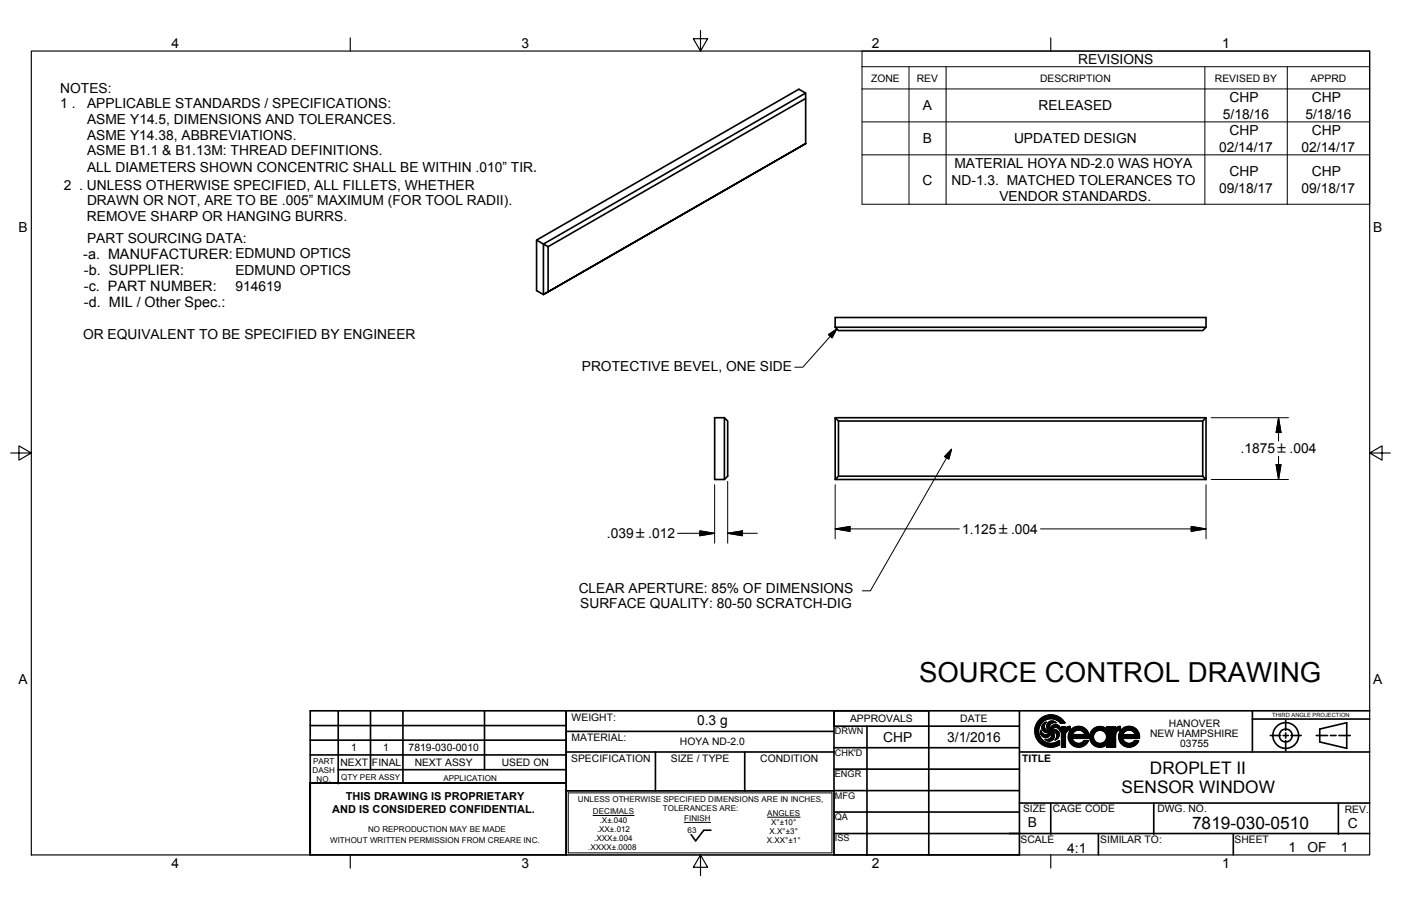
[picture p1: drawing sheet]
<svg xmlns="http://www.w3.org/2000/svg" width="432mm" height="279mm" viewBox="0 0 432 279" stroke-linecap="round" stroke-linejoin="round" font-family="sans-serif">
<g fill="none" stroke="#000" stroke-width=".51">
<path d="M248.3 28.7l-2.1-1.2-80.8 46.5v15.6l2.1 1.2v-15.5l1.4 .8v13.9M248.3 30.4v13.9M165.4 74l2.1 1.3 80.8-46.6v1.7l-79.4 45.7M167.5 90.8l80.8-46.5zM257.4 100.9h114.3l-1 1h-112.3zM371.7 100.9v-3h-114.3v3M223.3 128.8h-3v19.1h3v-19.1l1 1v17.1l-1 1M257.4 128.8h114.3l-1 1h-112.3M370.7 129.8v17.1M371.7 128.8v19.1M258.4 146.9v-17.1l-1-1v19.1M370.7 146.9h-112.3l-1 1h114.3"/>
<path d="M370.7 146.9l1 1M104.2 219.2v22.5M114.2 219.2v18.2M124.2 219.2v22.2M149.3 219.2v18.2M174.5 219.2v44.5h-78.9M257 219.2v44.5h57.2v-44.5M286.3 219.2v44.5M386 219.2v12.7M422.1 219.2h-326.5v22.2M95.6 228.3h78.9M95.6 232.8h78.9"/>
<path d="M95.6 223.8h78.9M104.2 237.4h70.3M174.5 231.9h82.5M174.5 225.6h82.5M202 231.9v12M229.5 231.9v12M257 223.9h57.2M257 237.2h57.2M257 230.6h57.2M267.2 223.9v39.8M314.2 231.9h107.9M320.3 222.1a4.9 4.9 0 0 1 7.8 .9h-1.2a3.9 3.9 0 0 0-5.5-.5 3.9 3.9 0 0 0-.4 5.5 3.9 3.9 0 0 0 5.5 .5v1.1a4.9 4.9 0 0 1-6.4-1 4.9 4.9 0 0 1 .2-6.5z"/>
<path d="M321.6 223.3l.8-.6a1.49 1.49 0 0 0-.5 1.8 1.49 1.49 0 0 0 1.6 .9 1.62 1.62 0 0 1-.5-2.4 1.62 1.62 0 0 1 2.5-.1 1.51 1.51 0 0 0-1.8 .4 1.51 1.51 0 0 0 0 1.9 1.62 1.62 0 0 1 1.8-1.7 1.62 1.62 0 0 1 1.4 2.1 1.48 1.48 0 0 0-1.3-1.3 1.48 1.48 0 0 0-1.6 1 1.61 1.61 0 0 1 2.3 .7 1.61 1.61 0 0 1-1.1 2.2 1.49 1.49 0 0 0 .5-1.8 1.49 1.49 0 0 0-1.6-.9 1.6 1.6 0 0 1 .5 2.4 1.6 1.6 0 0 1-2.4 .1 1.47 1.47 0 0 0 1.7-.5 1.47 1.47 0 0 0 0-1.8 1.6 1.6 0 0 1-1.8 1.7 1.6 1.6 0 0 1-1.3-2.1 1.53 1.53 0 0 0 1.3 1.3 1.53 1.53 0 0 0 1.6-.9 1.61 1.61 0 0 1-2.1-.3 1.61 1.61 0 0 1 0-2.1zM328.3 226.4v3.9l-1 .1-.1-6.1 1-.1 .2 .4 1.3-.6 .1 1.1a1.54 1.54 0 0 0-1.5 1.6M329.3 227.7h.1M330.5 224.7a3.1 3.1 0 0 1 3.5-.3 3.1 3.1 0 0 1 1.5 3.3h-5a2.02 2.02 0 0 0 1.6 1.6 2.02 2.02 0 0 0 2.1-.9h1a2.78 2.78 0 0 1-3.6 1.9 3.2 3.2 0 0 1-2.3-2.5 3.2 3.2 0 0 1 1.2-3.1zM330.8 225.8a1.96 1.96 0 0 1 2-.7 1.96 1.96 0 0 1 1.5 1.5h-3.8zM336.7 225.1a3.3 3.3 0 0 1 4.4-.4l.1-.5 1 .1v6l-1 .1-.1-.6a3.2 3.2 0 0 1-4.3-.4 3.2 3.2 0 0 1-.1-4.3zM342.2 230.3l-.1 .1M343.8 226.4v3.9l-1 .1-.1-6.1 1-.1 .1 .4 1.4-.6 .1 1a1.63 1.63 0 0 0-1.5 1.7M345.7 225a3.1 3.1 0 0 1 3.7-.7 3.1 3.1 0 0 1 1.6 3.4h-4.9a2.02 2.02 0 0 0 1.6 1.6 2.02 2.02 0 0 0 2.1-.9h1a2.48 2.48 0 0 1-2.7 2 3.2 3.2 0 0 1-3-1.9 3.2 3.2 0 0 1 .6-3.5zM346.4 225.8a1.97 1.97 0 0 1 2-.7 1.97 1.97 0 0 1 1.5 1.5h-3.8zM386 221.7h36.1M391.5 226.8h3.2"/>
<path d="M395.5 226.8h1.6M396.3 222v3.2M396.3 226v1.6M396.3 228.4v3.2M397.9 226.8h3.1M405.7 226.8h3.5M406.8 224.8l8.3-1.9v7.9l-8.3-2zM410.1 226.8h1.7M412.7 226.8h3.5M95.6 241.4h78.9h-78.9M95.6 241.4v22.3v-22.3M95.6 241.4h78.9"/>
<path d="M174.5 243.9h82.5M219.1 256h-2.2l-2.5 3.3-1.4-1.9M257 250.4h57.2M257 243.8h57.2M314.2 247.6h107.9M323.8 247.6v9.7M338.5 257.3v6.4M355.6 247.6v9.7M380.1 257.3v6.4M412.5 247.6v9.7M422.1 257h-165.1"/>
<circle cx="339" cy="227.2" r="2.08"/>
<circle cx="396.3" cy="226.8" r="2"/>
<circle cx="396.3" cy="226.8" r="4"/>
</g>
<g fill="#000" stroke="#000" stroke-width=".31">
<path d="M255.3 103.2l2.6-1.8-1.4 2.8zM394.1 128.8l.7 4.6h-1.5zM293.3 138.5l-.9 3.1-1.3-.8zM393.3 143.3h1.5l-.7 4.6zM215.7 163.7l4.6 .8-4.6 .7zM224.3 164.5l4.6-.8v1.5zM257.4 163.1l4.6-.8v1.6zM367.1 162.3l4.6 .8-4.6 .8zM319 225l1.1 .5-1.1 .1zM319 226.1l1.1-.6v.5zM319 225.6l1.1-.1-1.1 .6zM319 225l1.1 .1v.4z"/>
<path d="M319 224.5l1.1 .6-1.1-.1zM319 224.5l1.2 .1-.1 .5zM319.2 224l1 .6-1.2-.1zM319.1 226.6l1-.6 .1 .4zM319 226.1l1.1-.1-1 .6zM319.2 224l1.1 .2-.1 .4zM319.4 223.5l.9 .7-1.1-.2zM319.3 227.1l.9-.7 .1 .4zM319.1 226.6l1.1-.2-.9 .7zM319.4 223.5l1 .3-.1 .4zM319.6 223.1l.8 .7-1-.3zM319.4 227.5l.9-.7 .2 .4z"/>
<path d="M319.3 227.1l1-.3-.9 .7zM319.6 223.1l1.1 .3-.3 .4zM319.9 222.6l.8 .8-1.1-.3zM319.7 228l.8-.8 .3 .4zM319.4 227.5l1.1-.3-.8 .8zM319.9 222.6l1 .4-.2 .4zM320.2 222.2l.7 .8-1-.4zM320 228.4l.8-.8 .3 .4zM319.7 228l1.1-.4-.8 .8zM320.2 222.2l1 .5-.3 .3zM320.5 221.8l.7 .9-1-.5zM321.1 228l.3 .3-1.1 .5z"/>
<path d="M320 228.4l1.1-.4-.8 .8zM320.5 221.8l.4-.3 .3 1.2zM320.3 228.8l1.1-.5-.7 .9zM320.8 225.5l.1 .3h-.2zM320.7 225.5v.3zM320.8 225.3v.2zM320.9 225.8l.2 .2h-.3zM320.7 225.8h.2l-.1 .2zM321.1 226l.2 .2-.5 .1zM320.8 226h.3l-.3 .3zM320.8 226.3l.5-.1-.4 .3zM320.9 221.5l.7 .9-.4 .3z"/>
<path d="M320.9 221.5l.4-.3 .3 1.2zM321.3 226.2l.1 .2-.4 .3zM320.9 226.5l.4-.3-.3 .5zM321.4 228.3l.3 .3-.6 .9zM321.4 228.3l-.3 1.2-.4-.3zM321.4 226.4l.2 .1-.5 .3zM321 226.7l.4-.3-.3 .4zM321.2 223.8l.6 .3-.6-.1zM321.3 223.6l.5 .3-.6-.1zM321.1 226.8l.5-.3-.3 .5zM321.3 221.2l.6 .9-.3 .3zM321.3 221.2l.5-.2 .1 1.1z"/>
<path d="M321.3 223.6h.6l-.1 .3zM321.4 223.4l.5 .2h-.6zM321.6 223.3l.3 .3-.5-.2zM321.6 226.5h.2l-.3 .7zM321.6 226.5l-.1 .7-.2-.2zM321.7 228.6l.4 .2-.6 1zM321.7 228.6l-.2 1.2-.4-.3zM321.6 223.3l.4 .1-.1 .2zM321.6 223.3l.2-.2 .2 .3zM321.8 226.5l.3 .1-.4 .6zM321.8 226.5l-.1 .7h-.2zM321.8 223.1h.3l-.1 .3z"/>
<path d="M321.8 223.1h.3zM321.8 221l.5 1-.4 .1zM321.8 221l.5-.2v1.2zM321.2 224l.6 .1-.6 .2zM321.2 224.3l.6-.2 .1 .2zM321.2 223.8l.6 .1v.2zM321.2 224.3h.7l-.7 .2zM321.2 224.5l.7-.2v.2zM322.1 226.6l-.2 .7-.2-.1zM321.2 224.5h.7l-.7 .2zM321.2 224.7l.7-.2-.6 .4zM321.3 224.9l.6-.4 .1 .2z"/>
<path d="M322.1 228.8l.4 .2-.5 1zM322.1 228.8l-.1 1.2-.5-.2zM322 223l.2-.1-.1 .2zM322 223l.2-.1zM321.3 224.9l.7-.2-.6 .4zM321.4 225.1l.6-.4-.5 .6zM322 224.7l.2 .2-.7 .4zM322.1 226.6h.2l-.2 .8zM322.1 226.6v.8l-.2-.1zM321.5 225.3l.7-.4-.5 .6zM322.2 224.9l.1 .2-.6 .4zM322.2 222.8l.2-.1z"/>
<path d="M322.3 220.8l.4 1-.4 .2zM322.3 220.8l.4-.2v1.2zM321.7 225.5l.6-.4-.4 .5zM322.3 225.1l-.2 .7-.2-.2zM322.3 225.1l.2 .1-.4 .6zM322.3 226.6v.8h-.2zM322.2 228l.2 .1zM322.5 229l.4 .2-.4 1zM322.5 229v1.2l-.5-.2zM322.5 225.2l-.2 .6h-.2zM322.5 225.2l.2 .1-.4 .5zM322.4 228.1h.3l-.1 .2z"/>
<path d="M322.3 228.1l.3 .2zM322.3 226.6h.2l.1 .8zM322.3 226.6l.3 .8h-.3zM322.7 225.3l-.2 .6-.2-.1zM322.7 225.3l.2 .1-.4 .5zM322.7 224.1l.7-.2-.1 .3zM322.7 223.9h.7l-.7 .2zM322.7 223.6l.7 .3h-.7zM322.7 223.6l.7 .2v.1zM322.7 223.4l.7 .4-.7-.2zM322.7 224.3l.6-.1v.2zM322.7 224.1l.6 .1-.6 .1z"/>
<path d="M322.7 220.6l.5 1.1-.5 .1zM322.7 220.6l.6-.1-.1 1.2zM322.7 223.4l.9 .1-.2 .3zM322.8 223.2l.8 .3-.9-.1zM322.7 228.1h.2l-.1 .3zM322.7 228.1l.1 .3-.2-.1zM322.8 224.6l.5-.2 .1 .2zM322.7 224.3l.6 .1-.5 .2zM322.5 226.6l.2-.1 .1 .8zM322.5 226.6l.3 .7-.2 .1zM323 223l.6 .5-.8-.3zM322.8 224.6h.6l-.5 .2z"/>
<path d="M322.9 225.4l-.2 .5h-.2zM322.9 225.4l.1 .5h-.3zM322.9 225.4h.2l-.1 .5zM322.9 229.2h.5l-.4 1.1zM322.9 229.2l.1 1.1-.5-.1zM323 223l.7 .4-.1 .1zM323.1 222.8l.6 .6-.7-.4zM322.9 228.1l.3-.1-.2 .5zM322.9 228.1l.1 .4-.2-.1zM322.7 226.5l.3 .7-.2 .1zM323 225l.4-.4v.2zM322.9 224.8l.5-.2-.4 .4z"/>
<path d="M323.1 225.4l.1 .4-.2 .1zM323.1 225.4l.2 .1-.1 .3zM323.1 222.8l.2-.1 .4 .7zM323.4 224.8l.1 .2-.3 .1zM323 225l.4-.2-.2 .3zM322.7 226.5h.2l.3 .6zM322.7 226.5l.5 .6-.2 .1zM323.2 228v.5h-.2zM323.3 220.5l.3 1.1-.4 .1zM323.3 220.5h.5l-.2 1.1zM323.3 222.7l.5 .5-.1 .2zM323.3 222.7l.2-.1 .3 .6z"/>
<path d="M323.3 225.5l.1 .3h-.2zM323.3 225.5l.2-.1-.1 .4zM323.5 225l.1 .2-.3 .1zM323.2 225.1l.3-.1-.2 .3zM322.9 226.5l.2-.1 .3 .5zM322.9 226.5l.5 .4-.2 .2zM323.2 228l.2-.1v.6zM323.2 228l.2 .5h-.2zM323.4 229.2l.4 .1-.3 1.1zM323.4 229.2l.1 1.2-.5-.1zM323.5 222.6l.5 .5-.2 .1zM323.5 222.6l.2-.1 .3 .6z"/>
<path d="M323.5 225.4l.1 .3-.2 .1zM323.5 225.4l.6 .1-.5 .2zM323.5 225.4l.6 .1zM323.5 225.4h.6zM323.5 225.4l.5-.1zM323.5 225.4l.5-.2zM323.6 225.2h.3l-.4 .2zM323.3 225.3l.3-.1-.1 .2zM323.1 226.4l.2-.2 .3 .6zM323.1 226.4l.5 .4-.2 .1zM323.7 225.7l.2 .2h-.3zM323.6 225.7l.5-.2z"/>
<path d="M323.4 227.9l.2-.1 .1 .7zM323.4 227.9l.3 .6h-.3zM323.7 225.7l.2 .2zM323.7 225.7h.2zM323.3 226.2l.4 .4-.1 .2zM323.7 222.5l.2-.1 .1 .7zM323.7 225.2h.2zM323.7 224.7l.3 .3h-.3zM323.7 224.7l.4 .1-.1 .2zM323.8 224.5l.3 .3-.4-.1zM323.4 226.1l.4 .3-.5-.2zM323.3 226.2l.5 .2-.1 .2z"/>
<path d="M323.8 220.5l.3 1.1h-.5zM323.8 220.5h.5l-.2 1.1zM323.6 225.9l.2 .3-.4-.1zM323.4 226.1l.4 .1v.2zM323.8 224.5l.5 .2-.2 .1zM323.9 224.3l.4 .4-.5-.2zM323.6 225.9h.3l-.1 .3zM323.6 227.8l.3 .6-.2 .1zM324.1 224.1l.2 .6-.4-.4zM323.9 222.4l.3 .5-.2 .2zM323.9 222.4h.2l.1 .5zM323.7 225l.2 .2h-.2z"/>
<path d="M323.6 225.2h.3zM323.8 229.3h.5l-.3 1.1zM323.8 229.3l.2 1.1h-.5zM323.7 225h.3l-.1 .2zM323.7 225.7l.4-.2zM324.1 225.5l.2 .1-.4 .1zM324 225.3l.2-.2-.1 .3zM323.5 225.4l.5-.1 .1 .1zM324.1 224.1l.4 .4-.2 .2zM324.2 223.9l.3 .6-.4-.4zM323.6 227.8l.2-.1 .3 .6zM323.6 227.8l.5 .5-.2 .1z"/>
<path d="M324.1 222.4l.3 .5h-.2zM324.1 222.4h.3v.5zM324.2 225.1l.2-.1-.1 .4zM324.2 223.9l.5 .5-.2 .1zM324.2 223.9l.2-.1 .3 .6zM323.9 225.7l.4-.1-.2 .2zM324.3 225.6l.1 .2h-.3zM324.2 225.1l.1 .3h-.2zM324.3 220.5l.2 1.1h-.4zM324.3 220.5l.5 .1-.3 1zM323.8 227.7l.1-.2 .4 .7zM323.8 227.7l.5 .5-.2 .1z"/>
<path d="M324.4 222.4h.2l-.2 .5zM324.4 225l.1 .4h-.2zM324.4 225h.2l-.1 .4zM324.4 223.8l.5 .5-.2 .1zM324.4 223.8l.2-.1 .3 .6zM324.1 225.8h.3l-.3 .3zM324.1 226.1l.3-.3 .2 .1zM323.9 227.5l.6 .5-.2 .2zM324.3 229.3l.4-.1-.2 1.2zM324.3 229.3l.2 1.1h-.5zM324.1 226.1l.5-.2-.4 .4zM324.2 226.3l.4-.4 .1 .2z"/>
<path d="M324.6 222.4l.1 .4-.3 .1zM324.6 222.4l.2 .1-.1 .3zM324.6 223.7l.2-.1 .1 .7zM324.6 225l.1 .5-.2-.1zM324.6 225h.2l-.1 .5zM324.1 227.4l.5 .5-.7-.4zM323.9 227.5l.7 .4-.1 .1zM324.2 226.3l.5-.2 .1 .2zM324.1 227.4l.6 .3-.1 .2zM324.8 223.6l.3 .7h-.2zM324.8 223.6l.2-.1 .1 .8zM324.8 220.6l.2 1.1-.5-.1z"/>
<path d="M324.8 220.6l.5 .1-.3 1zM324.2 226.3h.6l-.5 .2zM324.3 226.5l.5-.2 .1 .2zM324.8 222.5l.2 .3h-.3zM324.8 222.5l.2 .3zM324.1 227.2l.7 .3-.7-.1zM324.1 227.4l.7 .1-.1 .2zM324.8 225h.3l-.4 .5zM324.3 226.5h.6l-.6 .2zM324.3 226.7l.6-.2v.3zM324.2 226.9l.7 .3h-.8zM324.1 227.2h.8l-.1 .3z"/>
<path d="M324.3 226.7l.6 .1-.7 .1zM324.2 226.9l.7-.1v.2zM324.2 226.9l.7 .1v.2zM324.7 229.2l.4-.1-.1 1.2zM324.7 229.2l.3 1.1-.5 .1zM325 223.5l.3 .8h-.2zM325 223.5h.2l.1 .8zM325 222.6l.2 .2h-.2zM325 222.6l.2 .2zM325.1 225l-.2 .6-.2-.1zM325.1 225h.2l-.4 .6zM325.2 222.7l.3 .2z"/>
<path d="M325.2 223.5h.3l-.2 .8zM325.3 225l-.2 .7-.2-.1zM325.3 225l.2 .1-.4 .6zM325.3 220.7l.1 1.2-.4-.2zM325.3 220.7l.5 .2-.4 1zM325.4 228l-.2 .2zM325.5 223.5v.8h-.2zM325.5 223.5h.2l-.2 .8zM325.1 229.1l.5-.2-.1 1.2zM325.1 229.1l.4 1-.5 .2zM325.5 225.1l-.2 .7-.2-.1zM325.5 225.1l.2 .2-.4 .5z"/>
<path d="M325.5 227.8l.1 .1-.2 .1zM325.4 228l.2-.1zM325.7 225.3l.2 .1-.6 .4zM325.7 223.5l.2 .1-.4 .7zM325.8 220.9l.5 .2-.9 .8zM325.6 227.5l.2 .3h-.3zM325.5 227.8h.3l-.2 .1zM325.3 225.8l.6-.4-.4 .6zM325.9 225.4l.2 .2-.6 .4zM325.9 223.6l-.1 .7h-.3zM325.9 223.6l.2 .2-.3 .5zM326 228.7l.5-.2z"/>
<path d="M325.6 228.9l.4 1.1-.5 .1zM326 230l.5-.4zM325.7 227.3l.3 .3-.4-.1zM325.6 227.5l.4 .1-.2 .2zM325.5 226l.6-.4-.5 .6zM326.1 225.6l.1 .1-.6 .5zM325.7 227.3l.4 .2-.1 .1zM326.1 223.8l-.1 .6-.2-.1zM326.1 223.8l.2 .1-.3 .5zM325.6 226.2l.6-.5 .1 .2zM325.4 221.9l.9-.8-.5 1zM326.3 221.1l.4 .3-.9 .7z"/>
<path d="M325.8 227l.5 .2-.6 .1zM325.7 227.3l.6-.1-.2 .3zM325.6 226.2l.7-.3-.6 .5zM325.7 226.4l.6-.5 .1 .3zM326.3 223.9l.2 .1-.5 .4zM326.3 228.5h.2zM325.8 226.8l.5 .3-.5-.1zM325.8 227l.5 .1v.1zM325.7 226.4l.7-.2v.2zM325.8 226.8h.6l-.1 .3zM325.7 226.4h.7l-.7 .2zM325.7 226.6l.7-.2v.2z"/>
<path d="M325.7 226.6h.7l-.6 .2zM325.8 226.8l.6-.2v.2zM326 224.4l.5-.4-.3 .5zM326.5 224l.1 .2-.4 .3zM326 228.7l.5-.2v1.1zM325.6 228.9l.4-.2 .5 .9zM325.6 228.9l.9 .7-.5 .4zM326.2 224.5l.4-.3-.3 .5zM326.6 224.2l.1 .2-.4 .3zM325.8 222.1l.9-.7-.5 1zM326.7 221.4l.4 .3-.9 .7zM326.3 224.7l.4-.3 .1 .2z"/>
<path d="M326.3 224.7l.5-.1-.3 .3zM326.5 224.9l.3-.3 .1 .3zM326.5 224.9h.4l-.3 .2zM326.9 224.9l-.3 .2zM326.6 225.1h.3l-.1 .2zM326.9 225.1l-.1 .2zM326.8 225.3l.1 .3zM326.2 222.4l.9-.7-.6 .9zM327.1 221.7l.4 .3-1 .6zM327.2 224.3l1.1 .3zM327.3 224.2l1 .4zM327.2 224.3l1.1 2.4-1.1 3.6z"/>
<path d="M327.2 224.3l1.1 2.4zM327.2 224.3l1.1 2.2zM327.2 230.3l1 .1zM327.2 230.3h1.1zM327.2 224.3l1.2 1.7v.1zM327.3 224.2h.9l.1 .4zM326.5 222.6l1-.6-.6 1zM327.5 222l-.6 1zM327.5 222l.3 .4-.9 .6zM326.9 223l.9-.6 .2 .6zM327.8 222.4l.2 .6zM328.1 222.8v.2z"/>
<path d="M328.1 222.8l-.1 .2zM328.2 224.2l.1 .4zM328.3 226.7v3.6h-1.1zM327.2 224.3l1.1 2zM328.3 224.6l.1 1.4zM327.2 224.3l1.1 .3 .1 1.4zM328.3 224.6l.2 1.2zM328.4 224.6l.3 1zM328.3 224.6l.4 1zM328.4 224.6l.4 .9zM328.4 224.6l.4 .9-.1 .1zM328.6 224.5l.2-.2 .2 1.1z"/>
<path d="M328.6 224.5l.4 .9-.6-.8zM328.4 224.6l.6 .8-.2 .1zM328.8 224.3l.2-.1 .1 1.1zM328.8 224.3l.3 1-.1 .1zM329.3 226.7l1.2-.2-1.2 .5zM329.3 227.3l1.2 .4zM329 224.2h.2l.1 1zM329 224.2l.3 1-.2 .1zM329.3 227.3l1.2 .4h-1.2zM329.3 227.7l1.1 .1zM329.3 227.7h1.2zM329.3 226.7l1.2-.2z"/>
<path d="M329.4 226.3l1.1 .2-1.2 .2zM329.3 227.7l1.1 .1-1 .2zM329.4 226.3l1.1 .2zM329.5 226l1 .5-1.1-.2zM329.2 224.2l.2-.1 .1 1zM329.2 224.2l.3 .9-.2 .1zM329.5 226l1.1 .2-.1 .2zM329.6 225.7l1 .5-1.1-.2zM329.8 225.4l.8 .8-1-.5zM329.4 224.1h.4zM329.4 224.1h.4v.9zM329.4 224.1l.4 .9-.3 .1z"/>
<path d="M329.5 225.1l.3-.1zM329.7 224l.1 .1zM329.8 225.4l1 .6-.2 .2zM330 225.1l.8 .9-1-.6zM330 225.1l.9 .7-.1 .2zM330 225.1l.3-.2 .6 .9zM330.3 224.9l.8 .7-.2 .2zM330.3 224.9l.2-.2 .6 .9zM329.4 228l1-.2zM329.4 228l1-.2-.9 .5zM329.5 228.3l.9-.5 .1 .2zM329.3 227l1.2-.5v1.2z"/>
<path d="M329.3 227l1.2 .7-1.2-.4zM329.5 226l1 .5zM330.6 226.6l-.1 1.1zM330.5 226.5v1.2zM330.5 224.7l.8 .7-.2 .2zM330.5 224.7l.3-.2 .5 .9zM330.6 226.6h3.7l-3.8 1.1zM329.3 227l1.2-.5zM329.5 228.3l1-.3-.9 .6zM329.6 228.6l.9-.6 .2 .3zM329.6 228.6l1.1-.3-.9 .6zM329.8 228.9l.9-.6 .1 .2z"/>
<path d="M330.8 224.5l.8 .8-.3 .1zM330.8 224.5l.3-.2 .5 1zM329.8 228.9l1-.4-.8 .7zM330 229.2l.8-.7 .2 .2zM330 229.2l1-.5-.8 .8zM330.2 229.5l.8-.8-.5 1zM331 228.7l.2 .2-.7 .8zM331.1 224.3l.3-.1 .2 1.1zM330.5 229.7l.7-.8-.5 1zM331.2 228.9l.2 .1-.7 .9zM331.4 224.2l.4 1-.2 .1zM331.4 224.2l.3-.1 .1 1.1z"/>
<path d="M331.4 229l-.4 1-.3-.1zM331.4 229l.3 .2-.7 .8zM331.7 229.2l-.4 1-.3-.2zM331.7 229.2h.3l-.7 1zM331.7 224.1l.4 1-.3 .1zM331.7 224.1l.4-.1v1.1zM332 229.2l-.4 1.1-.3-.1zM332 229.2v1.2l-.4-.1zM332 229.2l.2 .1-.2 1.1zM332.1 224l.2 1.1h-.2zM332.1 224h.3l-.1 1.1zM332.2 229.3l.1 1.1h-.3z"/>
<path d="M332.2 229.3h.3l-.2 1.1zM332.4 224l.2 1.1h-.3zM332.4 224h.3l-.1 1.1zM332.5 229.3l.2 1.1h-.4zM332.5 229.3h.3l-.1 1.1zM332.7 224l.1 1.1h-.2zM332.7 224l.4 .1-.3 1zM332.8 229.3l.2 1-.3 .1zM332.8 229.3l.2-.1v1.1zM333 229.2l.3 1.1h-.3zM333 229.2l.7 .9-.4 .2zM333 229.2l.3-.1 .4 1z"/>
<path d="M333.1 224.1l.3 .1-.6 .9zM333.3 229.1l.7 .9-.3 .1zM333.3 229.1l.2-.1 .5 1zM333.4 224.2l-.3 1-.3-.1zM333.4 224.2l.3 .1-.6 .9zM333.5 229l.7 .8-.2 .2zM333.5 229l.3-.1 .4 .9zM333.7 224.3l-.3 1-.3-.1zM333.7 224.3l.3 .1-.6 .9zM333.8 228.9l.7 .7-.3 .2zM333.8 228.9l.2-.2 .5 .9zM334 228.7l.8 .7-.3 .2z"/>
<path d="M334 228.7l1 .4-.2 .3zM334.2 228.4l.8 .7-1-.4zM334 224.4l-.4 1-.2-.1zM334 224.4l.3 .2-.7 .8zM334.1 228.5l-.1 .2zM334.2 228.4l1 .5-.2 .2zM334.2 228.4h1v.5zM334.3 224.6l-.5 1-.2-.2zM334.3 224.6l.3 .2-.8 .8zM333.8 225.6l.8-.8-.6 1zM334.6 224.8l.2 .3-.8 .7zM334 225.8l.8-.7 .2 .2z"/>
<path d="M334 225.8l1-.5-.8 .7zM334.2 226l.8-.7 .2 .3zM334.2 226l1-.4-.9 .6zM334.3 226.2l.9-.6 .2 .3zM335.2 228.4v.5zM335.2 228.4l.1 .2zM334.3 226.2l1.1-.3-1 .5zM334.4 226.4l1-.5 .1 .3zM334.4 226.4l1.1-.2zM334.4 226.5l1.1-.3zM334.4 226.5l1.1-.3 .1 .4zM334.3 226.6l1.2 1.1z"/>
<path d="M330.5 227.7l3.8-1.1 1.2 1.1zM335.6 227.2l-.1 .5zM334.4 226.5l1.2 .1zM334.4 226.5l1.2 .1v.3zM334.4 226.5l1.2 .4zM334.4 226.5l1.2 .4v.3zM334.4 226.6l1.2 .6zM334.4 226.6l1.2 .6-.1 .5zM335.9 227.6l1.1-.4v.3zM335.9 227.2h1.1l-1.1 .4zM335.9 226.9l1.1 .3h-1.1zM335.9 226.9l1.1 .1v.2z"/>
<path d="M335.9 226.6l1.1 .4-1.1-.1zM335.9 227.9l1.1-.4v.3zM335.9 227.6l1.1-.1-1.1 .4zM335.9 226.6l1.1 .1v.3zM336 226.3l1 .4-1.1-.1zM336 228.2l1-.4 .1 .2zM335.9 227.9l1.1-.1-1 .4zM336 226.3l1.1 .1-.1 .3zM336.2 225.9l.9 .5-1.1-.1zM336.2 228.5l.9-.5 .1 .3zM336 228.2l1.1-.2-.9 .5zM336.2 225.9l1 .3-.1 .2z"/>
<path d="M336.3 225.7l.9 .5-1-.3zM336.3 228.8l.9-.5 .2 .2zM336.2 228.5l1-.2-.9 .5zM336.3 225.7l1.1 .3-.2 .2zM336.5 225.4l.9 .6-1.1-.3zM336.3 228.8l1.1-.3-.9 .6zM336.7 225.1l.7 .9-.9-.6zM337.4 228.5l.2 .2-.9 .7zM336.5 229.1l.9-.6-.7 .9zM336.7 225.1l.9 .7-.2 .2zM337 224.9l.6 .9-.9-.7zM337.6 228.7l.2 .2-.8 .7z"/>
<path d="M336.7 229.4l.9-.7-.6 .9zM337 224.9l.8 .7-.2 .2zM337 224.9l.2-.2 .6 .9zM337.8 228.9l.2 .1-.8 .8zM337 229.6l.8-.7-.6 .9zM337.2 224.7l.8 .7-.2 .2zM337.2 224.7l.3-.2 .5 .9zM338 229l.2 .2-.7 .8zM338 229l-.5 1-.3-.2zM337.5 224.5l.7 .8-.2 .1zM337.5 224.5l.3-.2 .4 1zM338.2 229.2l-.4 .9-.3-.1z"/>
<path d="M337.8 224.3l.3-.1 .1 1.1zM338.2 229.2h.3l-.4 1.1zM338.2 229.2l-.1 1.1-.3-.2zM338.1 224.2l.4 1-.3 .1zM338.1 224.2l.3-.1 .1 1.1zM338.5 229.2l.3 .1-.4 1zM338.5 229.2l-.1 1.1h-.3zM338.4 224.1l.4 1.1h-.3zM338.4 224.1h.4v1.1zM338.8 229.3h.2l-.2 1.1zM338.8 229.3v1.1l-.4-.1zM338.8 224.1l.2 1.1h-.2z"/>
<path d="M338.8 224.1h.3l-.1 1.1zM339 229.3h.3l-.2 1.1zM339 229.3l.1 1.1h-.3zM339.1 224.1l.2 1.1h-.3zM339.1 224.1h.3l-.1 1.1zM339.3 229.3l.1 1.1h-.3zM339.4 224.1l.3 .1-.4 1zM339.3 229.3l.3-.1 .1 1.1zM339.3 229.3l.4 1-.3 .1zM339.7 224.2l-.1 1h-.3zM339.7 224.2l.4 .1-.5 .9zM339.6 229.2h.2l.3 1z"/>
<path d="M339.6 229.2l.5 1-.4 .1zM340.1 224.3l-.3 1-.2-.1zM340.1 224.3l.3 .1-.6 .9zM340.3 228.9l.2-.2 .5 1zM339.8 229.2l.3-.2 .3 1.1zM339.8 229.2l.6 .9-.3 .1zM340.4 224.4l-.3 1-.3-.1zM340.4 224.4l.3 .1-.6 .9zM340.7 228.5l.3 1.2-.5-1zM340.5 228.7l.5 1zM340.8 228.3l.3 1.4-.4-1.2zM340.7 228.5l.3 1.2z"/>
<path d="M340.7 228.5l.4 1.2zM340.1 229l.6 .9-.3 .2zM340.7 224.5l.3 .2-.9 .7zM341.1 224.7l1.1-.4-1.4 1.9zM341.1 224.7l-.3 1.5zM340.8 228.3l.3 1.5zM340.8 228.3l1.4 2-1.1-.5zM342.2 224.3l-1.2 2.1-.2-.2zM340.1 229l.2-.1 .7 .8zM340.1 229l.9 .7-.3 .2zM340.1 225.4l.9-.7-.7 .9zM341 224.7l-.7 .9z"/>
<path d="M340.3 228.9l.7 .8zM341 224.7l-.5 1.1-.2-.2zM341 224.7l-.5 1.1zM341 224.8l-.5 1zM341 224.8l-.3 1.2-.2-.2zM341 224.7l-.3 1.3zM342.2 224.3l-1.2 2.4v-.3zM341.1 224.7l-.3 1.5-.1-.2zM341.1 227.2l1.1 3.1zM342.2 224.3l-1.1 2.7-.1-.3zM341.1 227.5l1.1 2.8-1.2-2.5zM342.2 224.3v6l-1.1-3.1z"/>
<path d="M342.2 224.3l-1.1 2.9zM341.1 224.7l1.1-.4zM341.1 229.8l1.1 .5zM341.1 224.3v.4zM341.2 224.2h.9l-1 .5zM341.1 229.8l.1 .6zM341.1 229.8l1 .6h-.9zM341 227.8l1.2 2.5-1.2-2.3zM341 228l1.2 2.3-1.4-2zM342.7 224.3l1.1 2zM342.7 224.3l1.2 1.7v.1zM342.7 224.3l1.1 .3z"/>
<path d="M342.8 224.2l1 .4zM342.7 230.3l1 .1zM342.8 224.2h.9l.1 .4zM343.7 224.2l.1 .4zM342.7 224.3l1.1 2.4zM342.7 224.3l1.1 2.4-1.1 3.6zM343.8 226.7v3.6h-1.1zM342.7 230.3h1.1zM342.7 224.3l1.1 2.2zM343.8 224.6l.2 1.2zM343.8 224.6l.3 1zM343.8 224.6l.5 .9-.2 .1z"/>
<path d="M343.8 224.6l.5 .9zM343.8 224.6l.6 .8-.1 .1zM343.8 224.6l.2-.1 .4 .9zM343.8 224.6l.1 1.4zM342.7 224.3l1.1 .3 .1 1.4zM344 224.5l.3-.1 .1 1zM344.3 224.4l.3 .9-.2 .1zM344.3 224.4l.1-.2 .2 1.1zM344.4 224.2l.4 1-.2 .1zM344.4 224.2h.3l.1 1zM344.7 224.2l.3 .9-.2 .1zM344.7 224.2l.2-.1 .1 1z"/>
<path d="M344.9 226.7l1.2-.2-1.3 .5zM344.8 227.3l1.2 .4zM344.8 227.3l1.2 .4h-1.2zM344.8 227.7l1.2 .1zM344.8 227.7h1.2zM344.9 226.7l1.2-.2zM344.9 226.3l1.2 .2-1.2 .2zM344.9 224.1l.4 .9-.3 .1zM344.9 224.1h.4v.9zM344.9 226.3l1.2 .2zM345.1 226l1 .5-1.2-.2zM344.8 227.7l1.2 .1-1.1 .2z"/>
<path d="M345 225.1l.3-.1zM345.1 226l1.1 .2-.1 .2zM345.2 225.7l1 .5-1.1-.2zM344.9 224.1h.4zM345.4 225.4l.8 .8-1-.5zM345.4 225.4l.9 .6-.1 .2zM345.6 225.1l.7 .9-.9-.6zM345.6 225.1l.9 .7-.2 .2zM345.6 225.1l.2-.2 .7 .9zM345.8 224.9l.9 .7-.2 .2zM345.8 224.9l.3-.2 .6 .9zM344.9 228l1.1-.2z"/>
<path d="M344.9 228l1.1-.2-1 .5zM345 228.3l1-.5 .1 .2zM346.1 226.5l-.1 1.2zM344.8 227l1.3-.5-.1 1.2zM344.8 227l1.2 .7-1.2-.4zM345.1 226l1 .5zM346.1 226.6v1.1zM346.1 226.6l-.1 1.1zM346.1 224.7l.8 .7-.2 .2zM346.1 224.7l.3-.2 .5 .9zM346.2 226.6h3.7l-3.8 1.1zM344.8 227l1.3-.5z"/>
<path d="M345 228.3l1.1-.3-.9 .6zM345.2 228.6l.9-.6 .1 .3zM345.2 228.6l1-.3-.9 .6zM345.3 228.9l.9-.6 .2 .2zM346.4 224.5l.7 .8-.2 .1zM346.4 224.5l.2-.2 .5 1zM345.3 228.9l1.1-.4-.9 .7zM345.5 229.2l.9-.7 .1 .2zM345.5 229.2l1-.5-.8 .8zM345.7 229.5l.8-.8-.5 1zM346.5 228.7l.3 .2-.8 .8zM346.6 224.3l.7 .9-.2 .1z"/>
<path d="M346.6 224.3l.4-.1 .3 1zM346 229.7l.8-.8-.5 1zM346.8 228.9l.2 .1-.7 .9zM347 224.2l.3-.1v1.1zM347 229l-.4 1-.3-.1zM347 229l.2 .2-.6 .8zM347.2 229.2l-.3 1-.3-.2zM347.2 229.2h.3l-.6 1zM347.3 224.1l.3 1-.3 .1zM347.3 224.1l.3-.1v1.1zM347.5 229.2l-.3 1.1-.3-.1zM347.5 229.2v1.2l-.3-.1z"/>
<path d="M347.5 229.2l.2 .1-.2 1.1zM347.6 224l.3 1.1h-.3zM347.6 224h.4l-.1 1.1zM347.7 229.3l.2 1.1h-.4zM347.7 229.3h.3l-.1 1.1zM348 224l.1 1.1h-.2zM348 224h.3l-.2 1.1zM348 229.3l.2 1.1h-.3zM348 229.3h.3l-.1 1.1zM348.3 224l.1 1.1h-.3zM348.3 224l.3 .1-.2 1zM348.3 229.3l.2 1-.3 .1z"/>
<path d="M348.3 229.3l.3-.1-.1 1.1zM348.6 229.2l.3 1.1h-.4zM348.6 229.2l.6 .9-.3 .2zM348.6 229.2l.2-.1 .4 1zM348.6 224.1l.4 .1-.6 .9zM348.8 229.1l.7 .9-.3 .1zM348.8 229.1l.3-.1 .4 1zM349 224.2l-.4 1-.2-.1zM349 224.2l.2 .1-.6 .9zM349.1 229l.7 .8-.3 .2zM349.1 229l.2-.1 .5 .9zM349.2 224.3l-.3 1-.3-.1z"/>
<path d="M349.2 224.3l.3 .1-.6 .9zM349.3 228.9l.8 .7-.3 .2zM349.3 228.9l.2-.2 .6 .9zM349.5 228.7l.8 .7-.2 .2zM349.5 228.7l1 .4-.2 .3zM349.8 228.4l.7 .7-1-.4zM349.5 224.4l-.4 1-.2-.1zM349.5 224.4l.4 .2-.8 .8zM349.7 228.5l-.2 .2zM349.8 228.4l.9 .5-.2 .2zM349.8 228.4h1l-.1 .5zM349.9 224.6l-.6 1-.2-.2z"/>
<path d="M349.9 224.6l.2 .2-.8 .8zM349.3 225.6l.8-.8-.6 1zM350.1 224.8l.3 .3-.9 .7zM349.5 225.8l.9-.7 .2 .2zM349.5 225.8l1.1-.5-.9 .7zM349.7 226l.9-.7 .2 .3zM349.7 226l1.1-.4-1 .6zM349.8 226.2l1-.6 .1 .3zM350.8 228.4l-.1 .5zM350.8 228.4l.1 .2zM349.8 226.2l1.1-.3-.9 .5zM350 226.4l.9-.5 .1 .3z"/>
<path d="M350 226.4l1-.2zM350 226.5l1-.3zM350 226.5l1-.3 .1 .4zM349.9 226.6l1.1 1.1zM346.1 227.7l3.8-1.1 1.1 1.1zM351.2 227.2l-.2 .5zM350 226.5l1.1 .1zM349.9 226.5l1.2 .1zM349.9 226.5l1.2 .1 .1 .3zM349.9 226.5l1.3 .4zM349.9 226.5l1.3 .4v.3zM349.9 226.6l1.3 .6z"/>
<path d="M349.9 226.6l1.3 .6-.2 .5z"/>
</g>
<path d="M9.7 15.7h412.4v248h-412.4zM107.9 11.7v4M215.9 9.4v6.3l-2.2-3.8h4.4l-2.2 3.8M323.8 11.7v4M3.3 139.7h6.4l-3.9-2.2v4.4l3.9-2.2M422.1 139.7l3.9 2.2v-4.4l-3.9 2.2h6.4M107.9 263.7v4M215.9 263.7l2.2 3.8h-4.4l2.2-3.8v6.3M323.8 263.7v4" fill="none" stroke="#000" stroke-width=".36"/>
<g fill="none" stroke="#000" stroke-width=".31">
<path d="M265.7 15.7h156.4v47.3h-156.4zM265.7 20.6h156.4M265.7 27.4h156.4M265.7 37.6h156.4M280.2 20.6v42.4M291.6 20.6v42.4M371.3 20.6v42.4M396.7 20.6v42.4M265.7 47.8h156.4M255.3 103.2l2.6-1.8-1.4 2.8zM257.9 101.4l-10.5 11.8h-2.5M293.3 138.5l-25 43.7h-2.5"/>
<path d="M293.3 138.5l-.9 3.1-1.3-.8zM373.3 128.8h23.8M394.1 128.8v7.2M394.1 128.8l.7 4.6h-1.5zM220.3 149.5v18M224.3 148.5v19M257.4 149.5v16.7M371.7 149.5v16.7M373.3 147.9h23.8M393.3 143.3h1.5l-.7 4.6zM394.1 140.7v7.2M208.8 164.5h11.5"/>
<path d="M215.7 163.7l4.6 .8-4.6 .7zM224.3 164.5l4.6-.8v1.5zM233.4 164.5h-9.1M257.4 163.1l4.6-.8v1.6zM257.4 163.1h38.3M320.7 163.1h51M367.1 162.3l4.6 .8-4.6 .8zM174.5 243.9h82.5v19.8h-82.5zM175.1 244.5h81.3v18.5h-81.3zM182.8 251.5h12.7M210.9 253.6h8.1M236.5 252h10.1"/>
</g>
<text font-size="8.5" x="283.3" y="210.4">SOURCE CONTROL DRAWING</text>
<g font-size="5.3">
<text x="354.4" y="238.8">DROPLET II</text>
<text x="345.7" y="244.6">SENSOR WINDOW</text>
<text x="367.4" y="255.7">7819-030-0510</text>
</g>
<g font-size="4.4">
<text x="25.7" y="79.8">-a. MANUFACTURER: EDMUND OPTICS</text>
<text x="25.9" y="89.8">-c. PART NUMBER:</text>
<text x="25.9" y="84.8">-b. SUPPLIER:</text>
<text x="25.9" y="94.8">-d. MIL / Other Spec.:</text>
</g>
<g font-size="4.3">
<text x="52.8" y="14.7">4</text>
<text x="160.8" y="14.7">3</text>
<text x="268.7" y="14.7">2</text>
<text x="376.6" y="14.7">1</text>
<text x="332.3" y="19.7">REVISIONS</text>
<text x="18.6" y="28.7">NOTES:</text>
<text x="18.6" y="33.4">1 .</text>
<text x="26.8" y="33.4">APPLICABLE STANDARDS / SPECIFICATIONS:</text>
<text x="284.4" y="34.1">A</text>
<text x="320.1" y="34.1">RELEASED</text>
<text x="378.9" y="31.5">CHP</text>
<text x="404.3" y="31.5">CHP</text>
<text x="26.8" y="38.2">ASME Y14.5, DIMENSIONS AND TOLERANCES.</text>
<text x="376.9" y="36.6">5/18/16</text>
<text x="378.9" y="41.7">CHP</text>
<text x="402.3" y="36.6">5/18/16</text>
<text x="404.3" y="41.7">CHP</text>
<text x="26.8" y="43">ASME Y14.38, ABBREVIATIONS.</text>
<text x="26.8" y="47.8">ASME B1.1 &amp; B1.13M: THREAD DEFINITIONS.</text>
<text x="284.5" y="44.2">B</text>
<text x="312.5" y="44.2">UPDATED DESIGN</text>
<text x="375.8" y="46.8">02/14/17</text>
<text x="401.2" y="46.8">02/14/17</text>
<text x="26.8" y="53">ALL DIAMETERS SHOWN CONCENTRIC SHALL BE WITHIN .010” TIR.</text>
<text x="294.2" y="51.8">MATERIAL HOYA ND-2.0 WAS HOYA</text>
<text x="19.7" y="58.5">2 . UNLESS OTHERWISE SPECIFIED, ALL FILLETS, WHETHER</text>
<text x="284.3" y="56.9">C</text>
<text x="293.2" y="56.9">ND-1.3. MATCHED TOLERANCES TO</text>
<text x="375.7" y="59.5">09/18/17</text>
<text x="378.9" y="54.4">CHP</text>
<text x="401.1" y="59.5">09/18/17</text>
<text x="404.3" y="54.4">CHP</text>
<text x="26.8" y="63.4">DRAWN OR NOT, ARE TO BE .005” MAXIMUM (FOR TOOL RADII).</text>
<text x="308" y="62">VENDOR STANDARDS.</text>
<text x="5.7" y="71.4">B</text>
<text x="26.8" y="68.2">REMOVE SHARP OR HANGING BURRS.</text>
<text x="423.3" y="71.4">B</text>
<text x="26.8" y="74.9">PART SOURCING DATA:</text>
<text x="72.5" y="84.8">EDMUND OPTICS</text>
<text x="72.5" y="89.8">914619</text>
<text x="25.6" y="104.5">OR EQUIVALENT TO BE SPECIFIED BY ENGINEER</text>
<text x="179.3" y="114.5">PROTECTIVE BEVEL, ONE SIDE</text>
<text x="382.4" y="139.8">.1875 ±.004</text>
<text x="187" y="166">.039 ±.012</text>
<text x="296.5" y="164.6">1.125 ±.004</text>
<text x="178.4" y="182.8">CLEAR APERTURE: 85% OF DIMENSIONS</text>
<text x="178.8" y="187.6">SURFACE QUALITY: 80-50 SCRATCH-DIG</text>
<text x="5.7" y="211.1">A</text>
<text x="423.2" y="211.1">A</text>
<text x="214.9" y="223.6">0.3 g</text>
<text x="272.2" y="228.8">CHP</text>
<text x="291.9" y="228.8">3/1/2016</text>
<text x="316.8" y="255.2">B</text>
<text x="415.4" y="255.3">C</text>
<text x="328.9" y="262.9">4:1</text>
<text x="397.2" y="262.8">1</text>
<text x="403" y="262.8">OF</text>
<text x="413.2" y="262.8">1</text>
<text x="52.8" y="267.7">4</text>
<text x="160.8" y="267.7">3</text>
<text x="268.7" y="267.7">2</text>
<text x="376.6" y="267.7">1</text>
</g>
<g font-size="3.4">
<text x="102.4" y="250.6">AND IS CONSIDERED CONFIDENTIAL.</text>
<text x="106.6" y="246.7">THIS DRAWING IS PROPRIETARY</text>
</g>
<g font-size="3.2">
<text x="268.5" y="25.2">ZONE</text>
<text x="282.6" y="25.2">REV</text>
<text x="320.5" y="25.2">DESCRIPTION</text>
<text x="374.4" y="25.2">REVISED BY</text>
<text x="403.9" y="25.2">APPRD</text>
<text x="176.2" y="222.3">WEIGHT:</text>
<text x="262" y="222.7">APPROVALS</text>
<text x="296" y="222.7">DATE</text>
<text x="354.5" y="227.3">NEW HAMPSHIRE</text>
<text x="360.3" y="224.3">HANOVER</text>
<text x="108.2" y="231.7">1</text>
<text x="118.1" y="231.7">1</text>
<text x="125.9" y="231.6">7819-030-0010</text>
<text x="176.2" y="228.6">MATERIAL:</text>
<text x="209.6" y="229.9">HOYA ND-2.0</text>
<text x="363.7" y="230.4">03755</text>
<text x="104.9" y="236.2">NEXT FINAL</text>
<text x="127.8" y="236.2">NEXT ASSY</text>
<text x="154.6" y="236.2">USED ON</text>
<text x="176" y="234.9">SPECIFICATION</text>
<text x="206.7" y="234.9">SIZE / TYPE</text>
<text x="234.3" y="234.9">CONDITION</text>
<text x="315.1" y="235.1">TITLE</text>
<text x="315.3" y="250.4">SIZE</text>
<text x="324.5" y="250.4">CAGE CODE</text>
<text x="356.7" y="250.5">DWG. NO.</text>
<text x="414.4" y="250.7">REV.</text>
<text x="314.5" y="260">SCALE</text>
<text x="339.1" y="259.9">SIMILAR TO:</text>
<text x="380.5" y="259.9">SHEET</text>
</g>
<g font-size="2.8">
<text x="257.3" y="226.5">DRWN</text>
<text x="257.3" y="233.2">CHK'D</text>
<text x="257.3" y="239.8">ENGR</text>
<text x="257.3" y="246.4">MFG</text>
<text x="257.3" y="253">QA</text>
<text x="257.3" y="259.4">ISS</text>
</g>
<g font-size="2.5">
<text x="96.4" y="238.4">DASH</text>
<text x="96.5" y="235.6">PART</text>
<text x="97.6" y="241.2">NO.</text>
<text x="105.2" y="240.7">QTY PER ASSY</text>
<text x="136.7" y="240.8">APPLICATION</text>
<text x="178.1" y="247.3">UNLESS OTHERWISE SPECIFIED DIMENSIONS ARE IN INCHES,</text>
<text x="182.8" y="251.1">DECIMALS</text>
<text x="204.3" y="250.1">TOLERANCES ARE:</text>
<text x="236.5" y="251.6">ANGLES</text>
<text x="113.4" y="256.5">NO REPRODUCTION MAY BE MADE</text>
<text x="184" y="256.7">.XX±.012</text>
<text x="184.8" y="253.9">.X±.040</text>
<text x="210.9" y="253.2">FINISH</text>
<text x="211.9" y="257">63</text>
<text x="237.2" y="257.2">X.X°±3°</text>
<text x="237.7" y="254.4">X°±10°</text>
<text x="101.7" y="259.8">WITHOUT WRITTEN PERMISSION FROM CREARE INC.</text>
<text x="181.3" y="262.3">.XXXX±.0008</text>
<text x="183.2" y="259.5">.XXX±.004</text>
<text x="236.3" y="260">X.XX°±1°</text>
</g>
<text font-size="1.8" x="392.1" y="221.1">THIRD ANGLE PROJECTION</text>
</svg>
